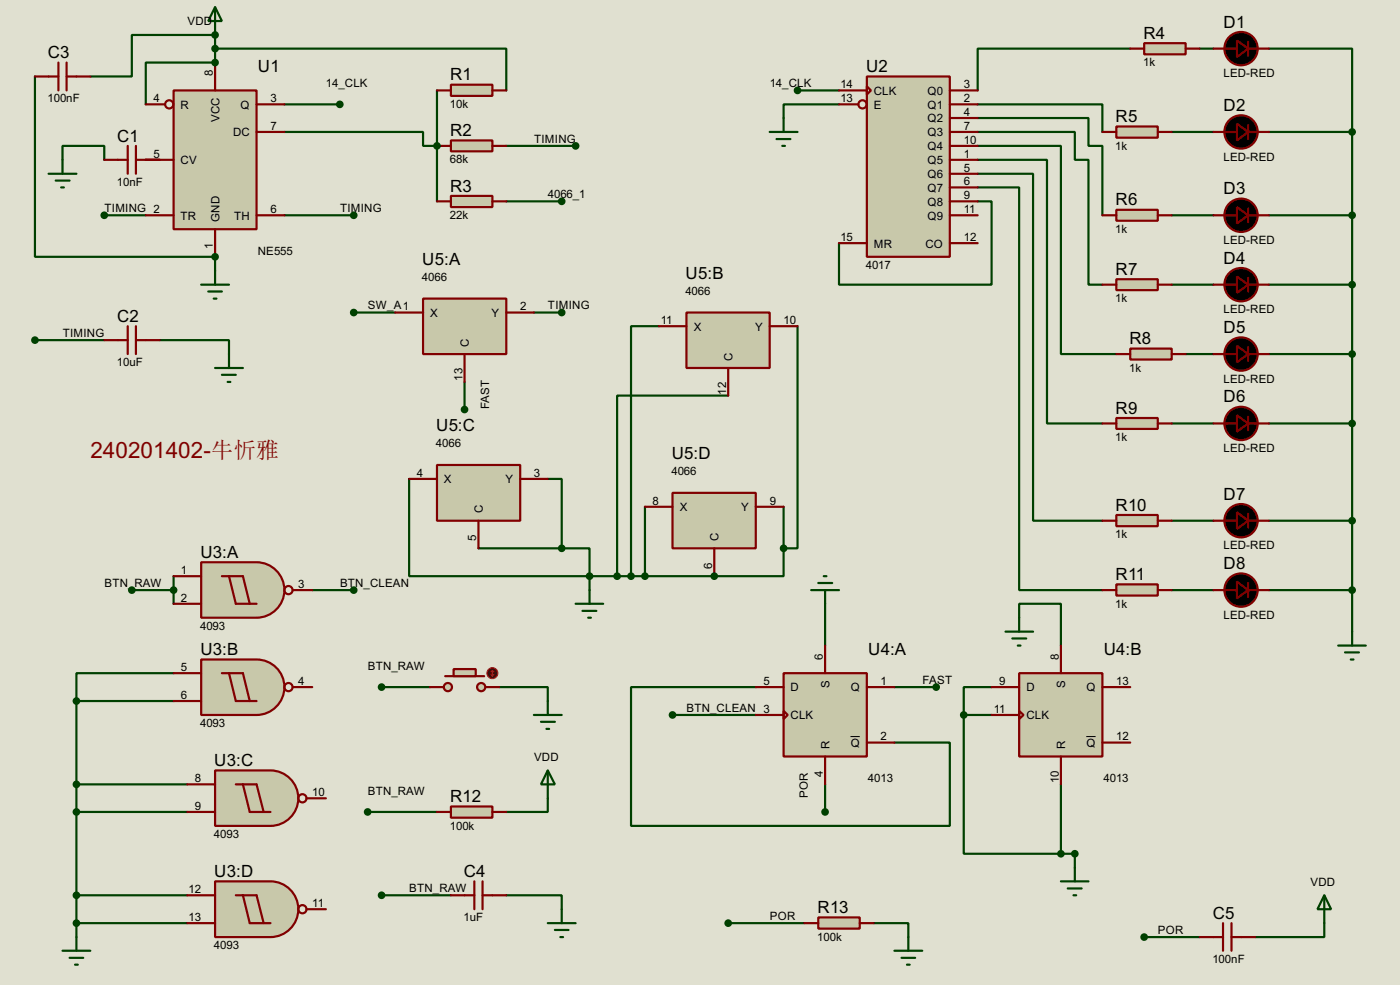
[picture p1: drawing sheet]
<svg xmlns="http://www.w3.org/2000/svg" width="256mm" height="180mm" viewBox="0 0 256 180" stroke-linecap="round" stroke-linejoin="round" font-family="sans-serif">
<path d="M0 0h256.5v180.3h-256.5z" fill="#e0e0d0"/>
<path d="M19.1 39.4h7.6M179.1 36.9h2.6v15.2h-28v-7.6M138.5 125.8h-22.9v25.4h58.4v-15.3h-10.1" fill="none" stroke="#004000" stroke-width=".4"/>
<circle cx="39.4" cy="11.5" r=".2" fill="#004000"/>
<path d="M39.4 11.5h-12.7v7.6M52.1 19.1h10.2M80.1 16.6v10.1M11.5 29.3v-2.6h7.6v2.6M26.7 29.3h2.6M52.1 39.4h12.7" fill="none" stroke="#004000" stroke-width=".4"/>
<circle cx="80.1" cy="26.7" r=".2" fill="#004000"/>
<path d="M39.4 11.5v-2.6h53.4v7.7M52.1 24.2h25.4v2.5h2.6v10.2M92.8 26.7h12.7M92.8 36.9h10.1M39.4 47v2.6M6.4 62.3h12.7M29.3 62.3h12.7v2.5" fill="none" stroke="#004000" stroke-width=".4"/>
<circle cx="39.4" cy="47" r=".2" fill="#004000"/>
<path d="M6.4 14v33h33M39.4 6.4v2.5" fill="none" stroke="#004000" stroke-width=".4"/>
<circle cx="39.4" cy="6.4" r=".2" fill="#004000"/>
<g fill="none" stroke="#004000" stroke-width=".4">
<path d="M39.4 6.4h-15.2v7.6h-7.6M146.1 16.6h7.6M153.7 19.1h-10.1v2.5M179.1 19.1h22.9v5.1M207.1 8.9h-28v7.7M219.8 8.9h2.5M232.5 8.9h15.2v15.3M179.1 21.6h20.3v5.1h2.6v12.7M179.1 24.2h17.8v5.1h2.5v22.8h2.6M179.1 26.7h15.3v38.1h10.1M179.1 29.3h12.7v48.2h10.2M179.1 31.8h10.2v63.5h12.7"/>
<path d="M179.1 34.3h7.6v73.7h15.3M214.7 39.4h7.6M214.7 24.2h7.6M232.5 39.4h15.2M232.5 24.2h15.2M247.7 24.2v91.4M64.8 57.2h7.6M97.8 57.2h5.1M214.7 52.1h7.6M232.5 52.1h15.2M85.1 69.9v5.1M214.7 77.5h7.6"/>
<path d="M217.2 64.8h5.1M232.5 77.5h15.2M232.5 64.8h15.2M75 87.7v17.8h33M100.4 87.7h2.5v12.7M118.2 92.8v12.7h12.7M214.7 95.3h7.6M232.5 95.3h15.2M24.2 108h7.6M31.8 105.5v5M57.2 108h7.6M87.7 100.4h15.2"/>
<path d="M102.9 100.4h5.1v5.1M108 105.5v2.5M151.2 110.5v7.7M214.7 108h7.6M232.5 108h15.2M14 128.3v43.2M14 128.3h17.8M31.8 123.2h-17.8v5.1M69.9 125.8h8.9M91.5 125.8h8.9v2.5M123.2 130.9h15.3M163.9 125.8h7.6"/>
<path d="M176.6 130.9v25.4h17.8M176.6 130.9h5.1M181.7 125.8h-5.1v5.1M14 148.6h20.3M14 143.6h20.3M67.4 148.6h12.7M100.4 146.1v2.5h-7.6M151.2 143.6v5M194.4 156.3h2.5v2.5M194.4 143.6v12.7M14 169h20.3M14 163.9h20.3"/>
<path d="M69.9 163.9h12.7M92.8 163.9h10.1v2.5M133.4 169h14M160.1 169h6.3v2.5M209.6 171.5h10.2M242.6 169v2.5h-12.7"/>
</g>
<circle cx="130.9" cy="105.5" r=".2" fill="#004000"/>
<path d="M120.7 59.7h-5.1v45.8M146.1 59.7v40.7h-2.5M133.4 72.4h-20.3v33.1M143.6 92.8v7.6M108 105.5h10.2M143.6 100.4v5.1h-12.7M186.7 113.1v-2.6h7.7v7.7" fill="none" stroke="#004000" stroke-width=".4"/>
<path d="M31.8 16.6h15.2v25.4h-15.2z" fill="#c8c8aa" stroke="#800000" stroke-width=".4"/>
<g fill="none" stroke="#800000" stroke-width=".4">
<path d="M26.7 19.1h3.6M39.4 11.5v5.1M47 19.1h5.1M26.7 39.4h5.1M26.7 29.3h5.1M47 24.2h5.1M47 39.4h5.1M39.4 42v5"/>
<circle cx="31" cy="19.1" r=".75"/>
</g>
<path d="M158.8 14h15.2v33h-15.2z" fill="#c8c8aa" stroke="#800000" stroke-width=".4"/>
<g fill="none" stroke="#800000" stroke-width=".4">
<path d="M153.7 16.6h5.1M153.7 19.1h3.6M158.8 15.8l.8 .8-.8 .7zM174 16.6h5.1M174 19.1h5.1M174 21.6h5.1M174 24.2h5.1M174 26.7h5.1M174 29.3h5.1M174 31.8h5.1M174 34.3h5.1M174 36.9h5.1"/>
<path d="M174 39.4h5.1M153.7 44.5h5.1M174 44.5h5.1"/>
<circle cx="158" cy="19.1" r=".75"/>
</g>
<path d="M36.9 102.9h10.1a5.1 5.1 0 0 1 5.1 5.1 5.1 5.1 0 0 1-5.1 5.1h-10.1z" fill-rule="evenodd" fill="#c8c8aa" stroke="#800000" stroke-width=".4"/>
<g fill="none" stroke="#800000" stroke-width=".4">
<path d="M31.8 105.5h5.1M31.8 110.5h5.1M40.7 105.5h3.8l1.3 5M42 105.5l1.2 5h3.8M53.6 108h3.6"/>
<circle cx="52.8" cy="108" r=".75"/>
</g>
<path d="M143.6 123.2h15.2v15.3h-15.2z" fill="#c8c8aa" stroke="#800000" stroke-width=".4"/>
<path d="M151.2 118.2v5M138.5 125.8h5.1M138.5 130.9h5.1M143.6 130.1l.7 .8-.7 .7zM151.2 138.5v5.1M158.8 125.8h5.1M158.8 135.9h5.1" fill="none" stroke="#800000" stroke-width=".4"/>
<path d="M155.8 134.8h1.7" fill="none" stroke="#000" stroke-width=".18"/>
<path d="M77.5 54.7h15.3v10.1h-15.3z" fill="#c8c8aa" stroke="#800000" stroke-width=".4"/>
<path d="M72.4 57.2h5.1M92.8 57.2h5M85.1 64.8v5.1" fill="none" stroke="#800000" stroke-width=".4"/>
<g fill="#c8c8aa" stroke="#800000" stroke-width=".4">
<circle cx="88.1" cy="125.8" r=".75"/>
<circle cx="82" cy="125.8" r=".75"/>
</g>
<path d="M81.6 123.8h7.1" fill="none" stroke="#800000" stroke-width=".4"/>
<path d="M83.1 122.5h4.1v1.3h-4.1z" fill="#c8c8aa" stroke="#800000" stroke-width=".4"/>
<path d="M78.8 125.8h2.5M89 125.8h2.5" fill="none" stroke="#800000" stroke-width=".4"/>
<circle cx="90.2" cy="123.2" r="1" fill="#400000" stroke="#f00" stroke-width=".2"/>
<path d="M90 123.5l.2 .3M90.2 122.7v1.1M90.2 122.7l-.2 .3M90.2 122.7l.3 .3M90.5 123.5l-.3 .3" fill="none" stroke="#f00" stroke-width=".2"/>
<path d="M39.4 1.3l1.3 2.6h-2.5zM39.4 1.3v5.1M8.9 31.8h5.1M10.2 33.1h2.6M11.2 34.3h.5M11.5 29.3v2.5M36.9 52.1h5.1M38.2 53.4h2.5M39.2 54.7h.5M39.4 49.6v2.5" fill="none" stroke="#004000" stroke-width=".4"/>
<g fill="#004000" stroke="#004000" stroke-width=".4">
<circle cx="19.1" cy="39.4" r=".5"/>
<circle cx="39.4" cy="11.5" r=".5"/>
<circle cx="64.8" cy="39.4" r=".5"/>
<circle cx="62.2" cy="19.1" r=".5"/>
</g>
<path d="M19.1 29.3h4.3M23.4 26.7v5.1M24.9 26.7v5.1M24.9 29.3h4.4" fill="none" stroke="#800000" stroke-width=".4"/>
<path d="M82.6 15.5h7.6v2.1h-7.6z" fill="#c8c8aa" stroke="#800000" stroke-width=".4"/>
<path d="M80.1 16.6h2.5M90.2 16.6h2.6" fill="none" stroke="#800000" stroke-width=".4"/>
<path d="M82.6 25.7h7.6v2h-7.6z" fill="#c8c8aa" stroke="#800000" stroke-width=".4"/>
<path d="M80.1 26.7h2.5M90.2 26.7h2.6" fill="none" stroke="#800000" stroke-width=".4"/>
<path d="M82.6 35.9h7.6v2h-7.6z" fill="#c8c8aa" stroke="#800000" stroke-width=".4"/>
<g fill="none" stroke="#800000" stroke-width=".4">
<path d="M6.4 14h4.3M10.7 11.5v5.1M12.2 11.5v5.1M12.2 14h4.4M222.3 8.9h4.3M228.7 7.7v2.5M228.7 8.9h3.8M80.1 36.9h2.5M90.2 36.9h2.6M222.3 24.2h4.3M222.3 39.4h4.3M228.7 22.9v2.6"/>
<path d="M228.7 38.2v2.5M228.7 24.2h3.8M228.7 39.4h3.8M23.4 59.7v5.1M24.9 59.7v5.1M222.3 52.1h4.3M228.7 50.9v2.5M228.7 52.1h3.8M19.1 62.3h4.3M24.9 62.3h4.4M222.3 64.8h4.3M222.3 77.5h4.3"/>
<path d="M228.7 63.6v2.5M228.7 76.3v2.5M228.7 64.8h3.8M228.7 77.5h3.8M222.3 95.3h4.3M228.7 94v2.6M228.7 95.3h3.8M222.3 108h4.3M228.7 106.7v2.6M228.7 108h3.8"/>
</g>
<g fill="#004000" stroke="#004000" stroke-width=".4">
<circle cx="80" cy="26.7" r=".5"/>
<circle cx="39.4" cy="8.9" r=".5"/>
<circle cx="105.4" cy="26.7" r=".5"/>
<circle cx="102.9" cy="36.9" r=".5"/>
<circle cx="6.4" cy="62.3" r=".5"/>
<circle cx="39.4" cy="47" r=".5"/>
<circle cx="39.4" cy="6.4" r=".5"/>
<circle cx="146.1" cy="16.6" r=".5"/>
<circle cx="247.7" cy="108" r=".5"/>
<circle cx="247.7" cy="95.3" r=".5"/>
<circle cx="247.7" cy="77.5" r=".5"/>
<circle cx="247.7" cy="64.8" r=".5"/>
<circle cx="247.7" cy="52.1" r=".5"/>
<circle cx="247.7" cy="39.4" r=".5"/>
<circle cx="247.7" cy="24.2" r=".5"/>
</g>
<path d="M141 24.2h5.1M142.3 25.5h2.5M143.3 26.7h.5M143.6 21.6v2.6M39.4 67.4h5.1M40.7 68.6h2.5M41.7 69.9h.5M42 64.8v2.6M245.2 118.2h5M246.4 119.4h2.6M247.7 115.6v2.6M247.5 120.7h.5" fill="none" stroke="#004000" stroke-width=".4"/>
<g fill="#000" stroke="#800000" stroke-width=".4">
<path d="M226.6 7.4l2.1 1.5-2.1 1.6zM226.6 22.7l2.1 1.5-2.1 1.5zM226.6 37.9l2.1 1.5-2.1 1.5zM226.6 50.6l2.1 1.5-2.1 1.5zM226.6 63.3l2.1 1.5-2.1 1.5zM226.6 76l2.1 1.5-2.1 1.5zM226.6 93.8l2.1 1.5-2.1 1.5zM226.6 106.5l2.1 1.5-2.1 1.5z"/>
<circle cx="227.3" cy="8.9" r="3.1"/>
<circle cx="227.3" cy="39.4" r="3.1"/>
<circle cx="227.3" cy="24.2" r="3.1"/>
<circle cx="227.3" cy="52.1" r="3.1"/>
<circle cx="227.3" cy="64.8" r="3.1"/>
<circle cx="227.3" cy="77.5" r="3.1"/>
<circle cx="227.3" cy="95.3" r="3.1"/>
<circle cx="227.3" cy="108" r="3.1"/>
</g>
<path d="M209.6 7.9h7.6v2.1h-7.6z" fill="#c8c8aa" stroke="#800000" stroke-width=".4"/>
<path d="M207.1 8.9h2.5M217.2 8.9h2.6" fill="none" stroke="#800000" stroke-width=".4"/>
<path d="M204.5 23.2h7.6v2h-7.6z" fill="#c8c8aa" stroke="#800000" stroke-width=".4"/>
<path d="M202 24.2h2.5M212.1 24.2h2.6" fill="none" stroke="#800000" stroke-width=".4"/>
<path d="M204.5 38.4h7.6v2h-7.6z" fill="#c8c8aa" stroke="#800000" stroke-width=".4"/>
<path d="M202 39.4h2.5M212.1 39.4h2.6" fill="none" stroke="#800000" stroke-width=".4"/>
<path d="M204.5 51.1h7.6v2h-7.6z" fill="#c8c8aa" stroke="#800000" stroke-width=".4"/>
<path d="M202 52.1h2.5M212.1 52.1h2.6" fill="none" stroke="#800000" stroke-width=".4"/>
<path d="M207.1 63.8h7.6v2h-7.6z" fill="#c8c8aa" stroke="#800000" stroke-width=".4"/>
<path d="M204.5 64.8h2.6M214.7 64.8h2.5" fill="none" stroke="#800000" stroke-width=".4"/>
<path d="M204.5 76.5h7.6v2h-7.6z" fill="#c8c8aa" stroke="#800000" stroke-width=".4"/>
<path d="M202 77.5h2.5M212.1 77.5h2.6" fill="none" stroke="#800000" stroke-width=".4"/>
<path d="M204.5 94.3h7.6v2h-7.6z" fill="#c8c8aa" stroke="#800000" stroke-width=".4"/>
<path d="M202 95.3h2.5M212.1 95.3h2.6" fill="none" stroke="#800000" stroke-width=".4"/>
<path d="M204.5 107h7.6v2h-7.6z" fill="#c8c8aa" stroke="#800000" stroke-width=".4"/>
<path d="M202 108h2.5M212.1 108h2.6" fill="none" stroke="#800000" stroke-width=".4"/>
<path d="M36.9 120.7h10.1a5.1 5.1 0 0 1 5.1 5.1 5.1 5.1 0 0 1-5.1 5.1h-10.1z" fill-rule="evenodd" fill="#c8c8aa" stroke="#800000" stroke-width=".4"/>
<g fill="none" stroke="#800000" stroke-width=".4">
<path d="M31.8 123.2h5.1M31.8 128.3h5.1M40.7 123.2h3.8l1.3 5.1M42 123.2l1.2 5.1h3.8M53.6 125.8h3.6"/>
<circle cx="52.8" cy="125.8" r=".75"/>
</g>
<path d="M39.4 141h10.2a5.1 5.1 0 0 1 5.1 5.1 5.1 5.1 0 0 1-5.1 5.1h-10.2z" fill-rule="evenodd" fill="#c8c8aa" stroke="#800000" stroke-width=".4"/>
<g fill="none" stroke="#800000" stroke-width=".4">
<path d="M34.3 143.6h5.1M34.3 148.6h5.1M43.2 143.6h3.8l1.3 5M44.5 143.6l1.3 5h3.8M56.2 146.1h3.5"/>
<circle cx="55.4" cy="146.1" r=".75"/>
</g>
<path d="M39.4 161.3h10.2a5.1 5.1 0 0 1 5.1 5.1 5.1 5.1 0 0 1-5.1 5.1h-10.2z" fill-rule="evenodd" fill="#c8c8aa" stroke="#800000" stroke-width=".4"/>
<g fill="none" stroke="#800000" stroke-width=".4">
<path d="M34.3 163.9h5.1M34.3 169h5.1M43.2 163.9h3.8l1.3 5.1M44.5 163.9l1.3 5.1h3.8M56.2 166.4h3.5"/>
<circle cx="55.4" cy="166.4" r=".75"/>
</g>
<g fill="#004000" stroke="#004000" stroke-width=".4">
<circle cx="31.8" cy="108" r=".5"/>
<circle cx="24.1" cy="108" r=".5"/>
<circle cx="64.8" cy="108" r=".5"/>
<circle cx="14" cy="169" r=".5"/>
<circle cx="14" cy="163.9" r=".5"/>
<circle cx="14" cy="148.6" r=".5"/>
<circle cx="14" cy="143.6" r=".5"/>
<circle cx="14" cy="128.3" r=".5"/>
<circle cx="69.9" cy="125.8" r=".5"/>
</g>
<path d="M97.8 130.9h5.1M99.1 132.1h2.6M100.1 133.4h.5M100.4 128.3v2.6M11.5 174h5.1M12.8 175.3h2.5M13.8 176.6h.5M14 171.5v2.5" fill="none" stroke="#004000" stroke-width=".4"/>
<path d="M82.6 147.6h7.6v2.1h-7.6z" fill="#c8c8aa" stroke="#800000" stroke-width=".4"/>
<path d="M80.1 148.6h2.5M90.2 148.6h2.6M82.6 163.9h4.3M86.9 161.3v5.1M88.4 161.3v5.1M88.4 163.9h4.4" fill="none" stroke="#800000" stroke-width=".4"/>
<path d="M100.4 141l1.3 2.6h-2.6zM100.4 141v5.1M100.4 169h5.1M101.7 170.2h2.5M102.7 171.5h.5M102.9 166.4v2.6" fill="none" stroke="#004000" stroke-width=".4"/>
<g fill="#004000" stroke="#004000" stroke-width=".4">
<circle cx="67.3" cy="148.6" r=".5"/>
<circle cx="69.9" cy="163.9" r=".5"/>
</g>
<path d="M186.7 123.2h15.3v15.3h-15.3z" fill="#c8c8aa" stroke="#800000" stroke-width=".4"/>
<path d="M194.4 118.2v5M181.7 125.8h5M181.7 130.9h5M186.7 130.1l.8 .8-.8 .7zM194.4 138.5v5.1M202 125.8h5.1M202 135.9h5.1" fill="none" stroke="#800000" stroke-width=".4"/>
<path d="M199 134.8h1.7" fill="none" stroke="#000" stroke-width=".18"/>
<g fill="#004000" stroke="#004000" stroke-width=".4">
<circle cx="123.2" cy="130.9" r=".5"/>
<circle cx="151.1" cy="148.6" r=".5"/>
<circle cx="171.5" cy="125.8" r=".5"/>
<circle cx="196.9" cy="156.3" r=".5"/>
<circle cx="176.5" cy="130.9" r=".5"/>
<circle cx="194.3" cy="156.3" r=".5"/>
</g>
<path d="M148.6 108h5.1M149.9 106.7h2.6M150.9 105.5h.5M151.2 108v2.5M196.9 158.8v2.5M194.4 161.3h5M195.6 162.6h2.6M196.7 163.9h.5" fill="none" stroke="#004000" stroke-width=".4"/>
<path d="M149.9 167.9h7.6v2.1h-7.6z" fill="#c8c8aa" stroke="#800000" stroke-width=".4"/>
<path d="M147.4 169h2.5M157.5 169h2.6M219.8 171.5h4.3M224.1 169v5M225.6 169v5M225.6 171.5h4.3" fill="none" stroke="#800000" stroke-width=".4"/>
<g fill="#004000" stroke="#004000" stroke-width=".4">
<circle cx="133.4" cy="169" r=".5"/>
<circle cx="209.6" cy="171.5" r=".5"/>
</g>
<path d="M163.9 174h5.1M165.2 175.3h2.5M166.2 176.6h.5M166.4 171.5v2.5M242.6 163.9l1.3 2.5h-2.5zM242.6 163.9v5.1" fill="none" stroke="#004000" stroke-width=".4"/>
<path d="M125.8 57.2h15.2v10.2h-15.2z" fill="#c8c8aa" stroke="#800000" stroke-width=".4"/>
<path d="M120.7 59.7h5.1M141 59.7h5.1M133.4 67.4v5" fill="none" stroke="#800000" stroke-width=".4"/>
<path d="M80.1 85.1h15.2v10.2h-15.2z" fill="#c8c8aa" stroke="#800000" stroke-width=".4"/>
<path d="M75 87.7h5.1M87.7 95.3v5.1M95.3 87.7h5.1" fill="none" stroke="#800000" stroke-width=".4"/>
<path d="M123.2 90.2h15.3v10.2h-15.3z" fill="#c8c8aa" stroke="#800000" stroke-width=".4"/>
<path d="M118.2 92.8h5M138.5 92.8h5.1M130.9 100.4v5.1" fill="none" stroke="#800000" stroke-width=".4"/>
<g fill="#004000" stroke="#004000" stroke-width=".4">
<circle cx="64.8" cy="57.2" r=".5"/>
<circle cx="102.9" cy="57.2" r=".5"/>
<circle cx="85.1" cy="75" r=".5"/>
<circle cx="108" cy="105.5" r=".5"/>
<circle cx="102.9" cy="100.4" r=".5"/>
<circle cx="118.1" cy="105.5" r=".5"/>
<circle cx="130.8" cy="105.5" r=".5"/>
<circle cx="143.5" cy="100.4" r=".5"/>
<circle cx="113" cy="105.5" r=".5"/>
<circle cx="115.6" cy="105.5" r=".5"/>
</g>
<path d="M105.5 110.5h5M106.7 111.8h2.6M107.8 113.1h.5M108 108v2.5M184.2 115.6h5.1M185.5 116.9h2.5M186.5 118.2h.5M186.7 113.1v2.5" fill="none" stroke="#004000" stroke-width=".4"/>
<text font-size="4.6" fill="#800000" x="16.6" y="83.9">240201402-牛忻雅</text>
<g font-size="3.5">
<text x="224.2" y="5.1">D1</text>
<text x="8.8" y="10.6">C3</text>
<text x="209.5" y="7.1">R4</text>
<text x="47.3" y="13.2">U1</text>
<text x="82.5" y="14.7">R1</text>
<text x="158.7" y="13.2">U2</text>
<text x="204.4" y="22.4">R5</text>
<text x="224.2" y="20.3">D2</text>
<text x="21.5" y="25.9">C1</text>
<text x="82.5" y="24.9">R2</text>
<text x="82.5" y="35.1">R3</text>
<text x="224.2" y="35.6">D3</text>
<text x="204.4" y="37.6">R6</text>
<text x="77.4" y="48.5">U5:A</text>
<text x="125.6" y="51">U5:B</text>
<text x="204.4" y="50.3">R7</text>
<text x="224.2" y="48.3">D4</text>
<text x="21.5" y="58.9">C2</text>
<text x="206.9" y="63">R8</text>
<text x="224.2" y="61">D5</text>
<text x="204.4" y="75.7">R9</text>
<text x="224.2" y="73.7">D6</text>
<text x="79.9" y="79">U5:C</text>
<text x="123.1" y="84">U5:D</text>
<text x="204.4" y="93.5">R10</text>
<text x="224.2" y="91.5">D7</text>
<text x="36.7" y="102.1">U3:A</text>
<text x="204.4" y="106.2">R11</text>
<text x="224.2" y="104.2">D8</text>
<text x="36.7" y="119.9">U3:B</text>
<text x="159.1" y="119.9">U4:A</text>
<text x="202.2" y="119.9">U4:B</text>
<text x="39.3" y="140.2">U3:C</text>
<text x="82.5" y="146.8">R12</text>
<text x="39.3" y="160.5">U3:D</text>
<text x="85" y="160.5">C4</text>
<text x="149.8" y="167.1">R13</text>
<text x="222.2" y="168.2">C5</text>
</g>
<g font-size="2.4">
<text x="34.3" y="4.6">VDD</text>
<text x="39" y="14" transform="rotate(-90 39 14)">8</text>
<text x="59.7" y="15.9">14_CLK</text>
<text x="141" y="15.9">14_CLK</text>
<text x="154" y="16.2">14</text>
<text x="160.1" y="17.3">CLK</text>
<text x="169.9" y="17.3">Q0</text>
<text x="176.6" y="16.2">3</text>
<text x="209.4" y="12.2">1k</text>
<text x="224.1" y="14.1">LED-RED</text>
<text x="8.7" y="18.7">100nF</text>
<text x="28.1" y="18.7">4</text>
<text x="33.1" y="19.9">R</text>
<text x="40.2" y="22.3" transform="rotate(-90 40.2 22.3)">VCC</text>
<text x="44.1" y="19.9">Q</text>
<text x="49.6" y="23.8">7</text>
<text x="49.6" y="18.7">3</text>
<text x="82.4" y="19.8">10k</text>
<text x="154" y="18.7">13</text>
<text x="160.1" y="19.9">E</text>
<text x="169.9" y="19.9">Q1</text>
<text x="169.9" y="22.4">Q2</text>
<text x="176.6" y="18.7">2</text>
<text x="176.6" y="21.2">4</text>
<text x="176.6" y="23.8">7</text>
<text x="28.1" y="28.9">5</text>
<text x="42.7" y="25">DC</text>
<text x="82.4" y="29.9">68k</text>
<text x="97.8" y="26.1">TIMING</text>
<text x="169.9" y="25">Q3</text>
<text x="169.9" y="27.5">Q4</text>
<text x="176.6" y="26.3">10</text>
<text x="176.6" y="28.9">1</text>
<text x="204.3" y="27.4">1k</text>
<text x="224.1" y="29.4">LED-RED</text>
<text x="21.4" y="34">10nF</text>
<text x="33.1" y="30">CV</text>
<text x="169.9" y="30">Q5</text>
<text x="169.9" y="32.6">Q6</text>
<text x="169.9" y="35.1">Q7</text>
<text x="176.6" y="31.4">5</text>
<text x="176.6" y="33.9">6</text>
<text x="19.1" y="38.8">TIMING 2</text>
<text x="33.1" y="40.2">TR</text>
<text x="40.2" y="40.6" transform="rotate(-90 40.2 40.6)">GND</text>
<text x="42.9" y="40.2">TH</text>
<text x="49.6" y="39">6</text>
<text x="62.3" y="38.8">TIMING</text>
<text x="82.4" y="40.1">22k</text>
<text x="100.4" y="36.3">4066_1</text>
<text x="169.9" y="37.7">Q8</text>
<text x="169.9" y="40.2">Q9</text>
<text x="176.6" y="36.5">9</text>
<text x="176.6" y="39">11</text>
<text x="39" y="45.7" transform="rotate(-90 39 45.7)">1</text>
<text x="47.2" y="46.7">NE555</text>
<text x="154" y="44.1">15</text>
<text x="160.1" y="45.3">MR</text>
<text x="169.5" y="45.3">CO</text>
<text x="176.6" y="44.1">12</text>
<text x="204.3" y="42.6">1k</text>
<text x="224.1" y="44.6">LED-RED</text>
<text x="77.3" y="51.4">4066</text>
<text x="125.6" y="53.9">4066</text>
<text x="158.6" y="49.2">4017</text>
<text x="67.4" y="56.6">SW_A1</text>
<text x="78.8" y="58">X</text>
<text x="90" y="58">Y</text>
<text x="95.3" y="56.8">2</text>
<text x="100.4" y="56.6">TIMING</text>
<text x="121.1" y="59.3">11</text>
<text x="143.6" y="59.3">10</text>
<text x="204.3" y="55.3">1k</text>
<text x="224.1" y="57.4">LED-RED</text>
<text x="11.5" y="61.7">TIMING</text>
<text x="85.9" y="63.5" transform="rotate(-90 85.9 63.5)">C</text>
<text x="127.1" y="60.5">X</text>
<text x="138.3" y="60.5">Y</text>
<text x="21.4" y="67">10uF</text>
<text x="84.7" y="69.7" transform="rotate(-90 84.7 69.7)">13</text>
<text x="134.2" y="66" transform="rotate(-90 134.2 66)">C</text>
<text x="206.9" y="68">1k</text>
<text x="224.1" y="70.1">LED-RED</text>
<text x="89.6" y="74.9" transform="rotate(-90 89.6 74.9)">FAST</text>
<text x="133" y="72.2" transform="rotate(-90 133 72.2)">12</text>
<text x="79.9" y="81.8">4066</text>
<text x="204.3" y="80.7">1k</text>
<text x="224.1" y="82.8">LED-RED</text>
<text x="76.4" y="87.3">4</text>
<text x="81.3" y="88.5">X</text>
<text x="92.6" y="88.5">Y</text>
<text x="97.8" y="87.3">3</text>
<text x="123" y="86.9">4066</text>
<text x="88.5" y="94" transform="rotate(-90 88.5 94)">C</text>
<text x="119.6" y="92.4">8</text>
<text x="124.5" y="93.6">X</text>
<text x="135.8" y="93.6">Y</text>
<text x="141" y="92.4">9</text>
<text x="87.2" y="99" transform="rotate(-90 87.2 99)">5</text>
<text x="131.7" y="99.1" transform="rotate(-90 131.7 99.1)">C</text>
<text x="204.3" y="98.5">1k</text>
<text x="224.1" y="100.6">LED-RED</text>
<text x="19.1" y="107.4">BTN_RAW</text>
<text x="33.2" y="105.1">1</text>
<text x="54.7" y="107.6">3</text>
<text x="62.3" y="107.4">BTN_CLEAN</text>
<text x="130.5" y="104.1" transform="rotate(-90 130.5 104.1)">6</text>
<text x="33.2" y="110.1">2</text>
<text x="204.3" y="111.2">1k</text>
<text x="224.1" y="113.3">LED-RED</text>
<text x="36.7" y="115.3">4093</text>
<text x="33.2" y="122.8">5</text>
<text x="54.7" y="125.4">4</text>
<text x="67.4" y="122.6">BTN_RAW</text>
<text x="139.9" y="125.4">5</text>
<text x="150.8" y="120.7" transform="rotate(-90 150.8 120.7)">6</text>
<text x="152" y="125.9" transform="rotate(-90 152 125.9)">S</text>
<text x="161.3" y="125.4">1</text>
<text x="169" y="125.2">FAST</text>
<text x="183.1" y="125.4">9</text>
<text x="194" y="120.7" transform="rotate(-90 194 120.7)">8</text>
<text x="195.2" y="125.9" transform="rotate(-90 195.2 125.9)">S</text>
<text x="204.5" y="125.4">13</text>
<text x="33.2" y="127.9">6</text>
<text x="125.8" y="130.3">BTN_CLEAN 3</text>
<text x="144.8" y="126.6">D</text>
<text x="144.8" y="131.7">CLK</text>
<text x="155.8" y="126.6">Q</text>
<text x="182" y="130.5">11</text>
<text x="188" y="126.6">D</text>
<text x="188" y="131.7">CLK</text>
<text x="199" y="126.6">Q</text>
<text x="36.7" y="133.1">4093</text>
<text x="152" y="137.2" transform="rotate(-90 152 137.2)">R</text>
<text x="155.8" y="136.7">Q</text>
<text x="161.3" y="135.5">2</text>
<text x="195.2" y="137.2" transform="rotate(-90 195.2 137.2)">R</text>
<text x="199" y="136.7">Q</text>
<text x="204.5" y="135.5">12</text>
<text x="35.7" y="143.2">8</text>
<text x="97.8" y="139.3">VDD</text>
<text x="150.8" y="142.2" transform="rotate(-90 150.8 142.2)">4</text>
<text x="159" y="143.2">4013</text>
<text x="194" y="143.3" transform="rotate(-90 194 143.3)">10</text>
<text x="202.1" y="143.2">4013</text>
<text x="35.7" y="148.2">9</text>
<text x="57.2" y="145.7">10</text>
<text x="67.4" y="145.5">BTN_RAW</text>
<text x="148" y="146.1" transform="rotate(-90 148 146.1)">POR</text>
<text x="39.2" y="153.4">4093</text>
<text x="82.4" y="151.9">100k</text>
<text x="34.6" y="163.5">12</text>
<text x="57.2" y="166">11</text>
<text x="75" y="163.3">BTN_RAW</text>
<text x="240.1" y="162.1">VDD</text>
<text x="34.6" y="168.6">13</text>
<text x="39.2" y="173.7">4093</text>
<text x="84.9" y="168.6">1uF</text>
<text x="141" y="168.4">POR</text>
<text x="149.7" y="172.2">100k</text>
<text x="212.1" y="170.9">POR</text>
<text x="222.1" y="176.2">100nF</text>
</g>
</svg>
